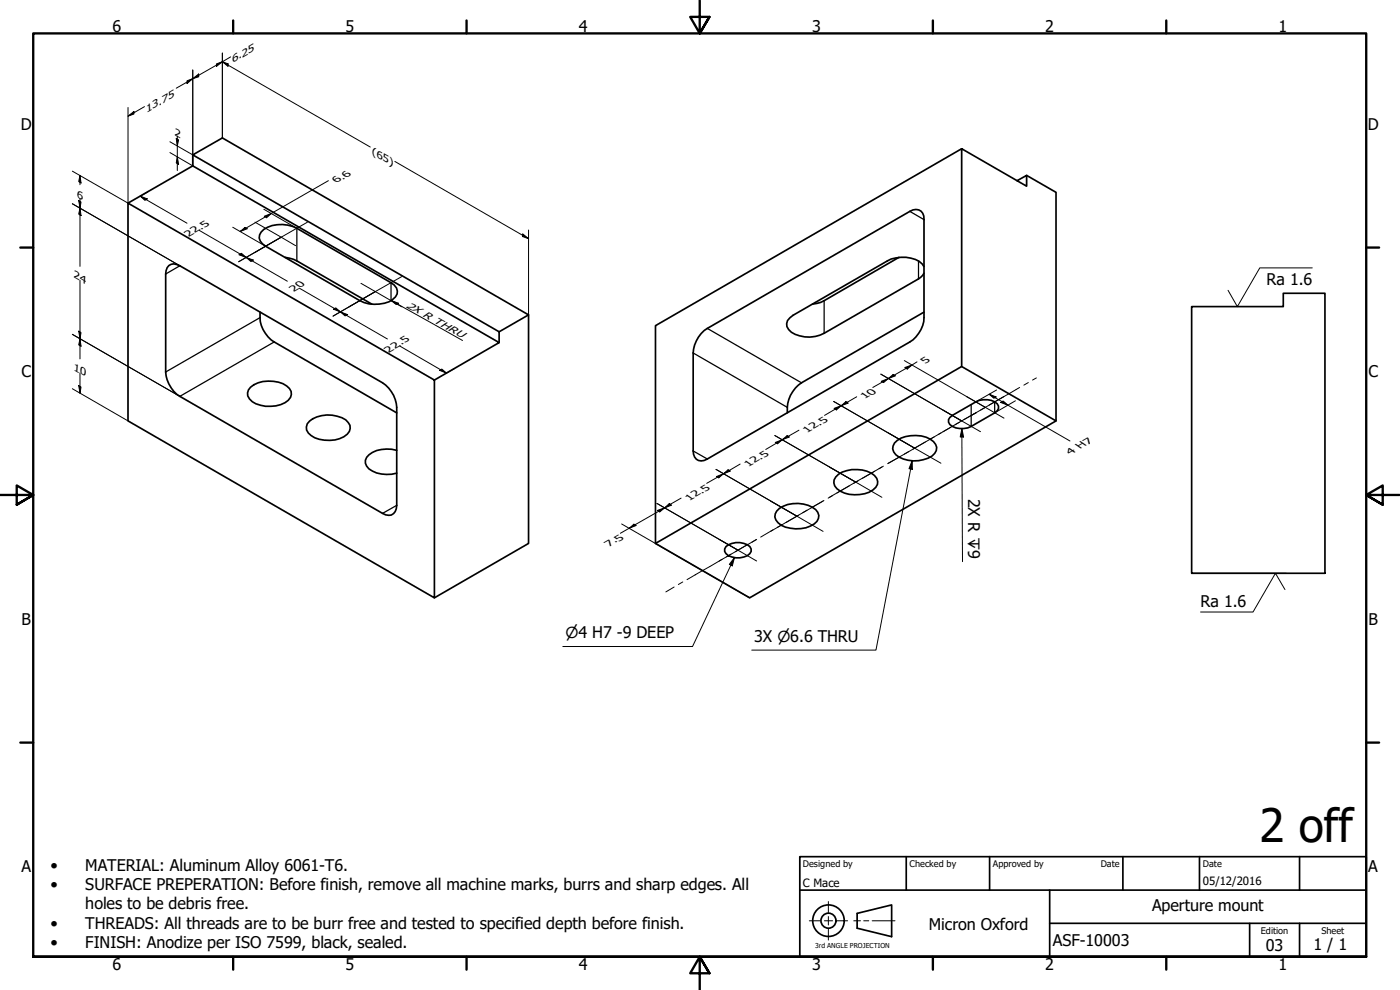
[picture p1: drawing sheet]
<svg xmlns="http://www.w3.org/2000/svg" width="420mm" height="297mm" viewBox="0 0 420 297" stroke-linecap="round" stroke-linejoin="round" font-family="sans-serif">
<!-- layer: Visible (ISO) -->
<g fill="none" stroke="#000" stroke-width=".51">
<path d="M57.8 46.5v3.3l92 53-19.4 11.2M57.8 49.8l-19.4 11.1M288.6 44.6l-91.9 53.1v65.4l91.9-53.1v-65.4l19.5 11.3v-3.3l-2.9 1.6M308.1 52.6l8.8 5.1v68.6l-91.9 53.1-28.3-16.3M38.4 60.9l92 53.1v65.4l-92-53.1zM50.7 79.7a2.78 2.78 0 0 1 3.3 0l60.8 35.2a9.7 9.7 0 0 1 4.3 7.3v29.4a2.6 2.6 0 0 1-1.3 2.7 2.6 2.6 0 0 1-3-.3l-60.8-35.1a9.4 9.4 0 0 1-4.3-7.3v-29.4l.5-1.9zM78.4 69.6a9.4 9.4 0 0 1 10.7-1.1l28.2 16.3a2.75 2.75 0 0 1 1.9 2.4 2.75 2.75 0 0 1-1.3 2.6 10.1 10.1 0 0 1-9.9 .4l-28.2-16.3a2.86 2.86 0 0 1-1.4-4.3zM85.5 77.2l2.5 .6 1.1 .5 22.5 12.9M269.8 77.2l-22.5 13-1 .5-2.5 .5M277.3 80a7.2 7.2 0 0 0-6.9-2.8l-2.9 .5-1.2 .6-28.3 16.3a2.79 2.79 0 0 0-1.3 4.3 9.3 9.3 0 0 0 10.6 1.1l28.4-16.3 1.2-1.1 .4-.6M78 93.6a9.3 9.3 0 0 0 4.3 9l36.8 21.3M149.8 99.6l8.8-5.1-91.9-53.1-8.9 5.1 92 53.1v3.2"/>
<path d="M158.6 94.5v68.6l-28.2 16.3M211.3 99.2l61.7-35.8a2.6 2.6 0 0 1 3.1-.3 2.6 2.6 0 0 1 1.2 2.8v29.4a9 9 0 0 1-4.3 7.3l-60.7 35.1a2.6 2.6 0 0 1-3 .3 2.6 2.6 0 0 1-1.3-2.7v-29.4a9.9 9.9 0 0 1 3.3-6.7zM277.3 93.6l-36.8 21.3a9.6 9.6 0 0 0-4.2 9M357.6 92h27.5v-4h12.5v84h-40zM75.2 116.2a9.7 9.7 0 0 1 10.8-.4 2.75 2.75 0 0 1 1.4 2.7 2.75 2.75 0 0 1-1.9 2.3 9.3 9.3 0 0 1-10.6-1.1 2.47 2.47 0 0 1 .3-3.5zM288.6 110l28.3 16.3M92.9 126.4a9.7 9.7 0 0 1 10.9-.4 2.83 2.83 0 0 1 1.3 2.7 2.83 2.83 0 0 1-1.9 2.3 10.2 10.2 0 0 1-9.9-.3 2.58 2.58 0 0 1-.4-4.3zM119.1 135.1a9 9 0 0 0-9.1 2.1 2.77 2.77 0 0 0 1.8 4.1 10.1 10.1 0 0 0 7.3 .7M268.5 132.9a9.1 9.1 0 0 1 9.4-1.7 4.4 4.4 0 0 1 3.2 3 3.5 3.5 0 0 1-2.5 3.3 9.8 9.8 0 0 1-9.7-1.1 2.49 2.49 0 0 1-.4-3.5zM285.1 125.3l.7-.7 7.1-4a6 6 0 0 1 6.4 .5l.4 .7v.8l-.4 .6-.8 .7-7 4a6 6 0 0 1-6.4-.5l-.4-.7v-.8zM233.9 152.5a9.7 9.7 0 0 1 10.9 .4 2.59 2.59 0 0 1-.5 4.3 9.7 9.7 0 0 1-10.8-.4 2.58 2.58 0 0 1 .4-4.3zM250.8 143.1a9.2 9.2 0 0 1 11.6-.4 2.59 2.59 0 0 1-.4 4.3 9.7 9.7 0 0 1-10.9-.4 2.47 2.47 0 0 1-.3-3.5z"/>
<path d="M217.9 164a5.8 5.8 0 0 1 7.1 0l.4 .7a2.29 2.29 0 0 1-2.1 2.4 4.9 4.9 0 0 1-5.8-1.6v-.8z"/>
</g>
<!-- layer: Visible Narrow (ISO) -->
<g fill="none" stroke="#000" stroke-width=".38">
<path d="M54 79.7l-4.3 2.5M89.1 68.5v9.8M273 63.4l4.3 2.5M275.7 78.3v5.4M78 95.3l-28.3 16.3M117.3 84.8v5.4M212.3 98.5l28.2 16.4M247.3 90.2v9.8M82.3 102.6l-28.3 16.3M208 105.9l28.3 16.3M208 135.3l4.3 2.4M291.5 121.4v6.5"/>
<path d="M298.5 120.6v3.3M119.1 151.6l-4.3 2.4"/>
</g>
<!-- layer: Border (ISO) -->
<g fill="none" stroke="#000" stroke-width=".7">
<path d="M70 6.1v3.9M140 6.1v3.9M210 0v10l-2.9-4.9h5.8l-2.9 4.9 2.9-4.9M280 6.1v3.9M350 6.1v3.9M6.1 74.3h3.9M410 74.3h3.9M0 148.5h10l-5-2.8v5.7l5-2.9-5 2.9M420 148.5h-10l5-2.8v5.7l-5-2.9 5 2.9M6.1 222.8h3.9M410 222.8h3.9M10 287.1v-277.1h400v277.1h-400h400"/>
<path d="M70 287.1v3.8M140 287.1v3.8M212.9 292l-2.9-4.9 2.9 4.9h-5.8l2.9-4.9v9.9M280 287.1v3.8M350 287.1v3.8"/>
</g>
<!-- layer: Sketch Geometry (ANSI) -->
<path d="M242.9 276.3h3.2M247.4 276.3h2.5M248.6 270.5v3.3M248.6 275v2.5M248.6 278.8v3.3M251.1 276.3h3.3M256.2 276.3h2.1M259.2 276.3h1.5M261.7 276.3h6.9" fill="none" stroke="#000" stroke-width=".3"/>
<g fill="none" stroke="#000" stroke-width=".51">
<path d="M257.2 274.1l10.4-2.6v9.5l-10.4-2.5z"/>
<circle cx="248.6" cy="276.2" r="4.7"/>
<circle cx="248.6" cy="276.2" r="2.25"/>
</g>
<!-- layer: Title (ISO) -->
<path d="M240 257h170v30.1h-170zM272 257v10.1M297 257v10.1M337 257v10.1M360 257v10.1M390 257v10.1M240 267.1h170M315 277h95M315 267.1v20M375 277v10.1M390 277v10.1" fill="none" stroke="#000" stroke-width=".51"/>
<!-- layer: Dimension (ISO) -->
<g fill="none" stroke="#000" stroke-width=".3">
<path d="M65 19.2l1.7-.7-1.7 1.4zM66.7 18.5l1.8 .7v.7zM66.7 18.5l-13.8 8M66.7 15.9v25.5M66.7 18.5l44.4 25.6M69.2 17.1l-2.5 1.4M38.4 34.8l1.8-1.3v.7zM38.4 32.2v28.7l-16.7-9.5M43.4 32l-5 2.8M56.1 24.2l1.7-.6-1.7 1.5zM57.8 23.6l1.8-1.4v.8zM57.8 21v28.8l-6.8-4"/>
<path d="M24 52.6l.3 2.3-.7-.4zM24 52.6v2.8M24 59.6v20.3M42.1 58.9l2.1 .8-.7 .4zM42.1 58.9l14 8.1M44.3 57.6l-2.4 1.4M51 42.5l6.8 4M52.9 41.6l.7 .4-.4 1.8zM53.2 47l.4 2.3-.7-.4zM53.2 40.8v10.4M98.6 54.2l-26.5 15.3M118.5 48.4l40.1 23.2"/>
<path d="M21.7 61.1l32.3 18.6M23.6 60.2l.7 .4-.3 1.8zM24 62.4l.3 2.3-.7-.5zM59.8 69.1l26.4 15.3M69.8 68.2l10 5.7M71.8 76.4l.7-.4 1.4 1.3zM72.1 69.5l1.4-1.3 .7 .4zM73.9 77.3l2.1 .7-.7 .5zM79.2 62.8l9.9 5.7M79.3 64.9l2.1-.8-1.4 1.2zM84.4 71.2l-12.8 7.3M156.8 70.2l1.8 1.4-1.8-.6z"/>
<path d="M158.6 69v25.5M23.6 99.4l.7 .4-.3 1.8zM24 84.1v23.6M89.9 86.5l26.4 15.2M100.1 92.8l.7-.4 1.4 1.2zM102.2 93.6l2.1 .8-.7 .4zM112.6 87.5l-12.7 7.4M117.4 90.2l2.2 .8-.7 .4zM117.4 90.2l21.4 12M21.7 100.3l32.3 18.6M21.7 116.6l16.7 9.7M23.6 115.7l.7 .4-.3 1.9z"/>
<path d="M24 101.6l.3 2.3-.7-.4zM24 111.9v6.1M120 103.8l14 8.1M131.9 111.1l.7-.4 1.4 1.2zM136.3 110.7l-2.5 1.4M257.1 119l-9.6 5.6M264.4 112.3l24.2 14M264.5 114.4l2.1-.8-1.4 1.2zM266.6 113.6l1.4-1.2 .7 .4zM271.4 108.2l24.3 14M271.5 110.3l2.2-.8-1.4 1.2zM275.2 108.6l-13.3 7.7"/>
<path d="M296.9 118.3l2.1 .8-.7 .4zM296.9 118.3l24.2 14M299.1 117l-6.2 3.6M222.1 139.2l-10 5.8M232.5 130.7l24.3 13.9M232.7 132.8l2.1-.9-1.4 1.2zM234.8 131.9l1.4-1.2 .7 .4zM239.8 129.1l-10 5.8M250.2 120.4l24.3 14.1M250.3 122.5l2.2-.8-1.5 1.3zM252.5 121.7l1.4-1.2 .7 .5zM288.7 128.6l.5 2.5h-1z"/>
<path d="M288.7 128.6l.2 39.9M300.4 120.8l.7-.5 1.4 1.3zM304.7 120.3l-6.2 3.6M186.6 157.2l38.4 22.2M188.8 158.5l1.4-1.2 .7 .4zM197.2 151.1l24.3 14M197.3 153.1l2.2-.7-1.5 1.2zM199.5 152.4l1.4-1.3 .6 .5zM204.4 149.5l-18.2 10.5M214.9 140.8l24.2 14.1M215 143l2.1-.8-1.4 1.2zM217.1 142.2l1.4-1.2 .7 .3z"/>
</g>
<g fill="#000">
<path d="M65 19.2l1.7-.7-1.7 1.4z" fill-rule="evenodd"/>
<path d="M66.7 18.5l1.8 .7v.7z" fill-rule="evenodd"/>
<path d="M38.4 34.8l1.8-1.3v.7z" fill-rule="evenodd"/>
<path d="M56.1 24.2l1.7-.6-1.7 1.5z" fill-rule="evenodd"/>
<path d="M57.8 23.6l1.8-1.4v.8z" fill-rule="evenodd"/>
<path d="M24 52.6l.3 2.3-.7-.4z" fill-rule="evenodd"/>
<path d="M42.1 58.9l2.1 .8-.7 .4z" fill-rule="evenodd"/>
<path d="M52.9 41.6l.7 .4-.4 1.8z" fill-rule="evenodd"/>
<path d="M53.2 47l.4 2.3-.7-.4z" fill-rule="evenodd"/>
<path d="M23.6 60.2l.7 .4-.3 1.8z" fill-rule="evenodd"/>
<path d="M24 62.4l.3 2.3-.7-.5z" fill-rule="evenodd"/>
<path d="M71.8 76.4l.7-.4 1.4 1.3z" fill-rule="evenodd"/>
<path d="M72.1 69.5l1.4-1.3 .7 .4z" fill-rule="evenodd"/>
<path d="M73.9 77.3l2.1 .7-.7 .5z" fill-rule="evenodd"/>
<path d="M79.3 64.9l2.1-.8-1.4 1.2z" fill-rule="evenodd"/>
<path d="M156.8 70.2l1.8 1.4-1.8-.6z" fill-rule="evenodd"/>
<path d="M23.6 99.4l.7 .4-.3 1.8z" fill-rule="evenodd"/>
<path d="M100.1 92.8l.7-.4 1.4 1.2z" fill-rule="evenodd"/>
<path d="M102.2 93.6l2.1 .8-.7 .4z" fill-rule="evenodd"/>
<path d="M117.4 90.2l2.2 .8-.7 .4z" fill-rule="evenodd"/>
<path d="M23.6 115.7l.7 .4-.3 1.9z" fill-rule="evenodd"/>
<path d="M24 101.6l.3 2.3-.7-.4z" fill-rule="evenodd"/>
<path d="M131.9 111.1l.7-.4 1.4 1.2z" fill-rule="evenodd"/>
<path d="M264.5 114.4l2.1-.8-1.4 1.2z" fill-rule="evenodd"/>
<path d="M266.6 113.6l1.4-1.2 .7 .4z" fill-rule="evenodd"/>
<path d="M271.5 110.3l2.2-.8-1.4 1.2z" fill-rule="evenodd"/>
<path d="M296.9 118.3l2.1 .8-.7 .4z" fill-rule="evenodd"/>
<path d="M232.7 132.8l2.1-.9-1.4 1.2z" fill-rule="evenodd"/>
<path d="M234.8 131.9l1.4-1.2 .7 .4z" fill-rule="evenodd"/>
<path d="M250.3 122.5l2.2-.8-1.5 1.3z" fill-rule="evenodd"/>
<path d="M252.5 121.7l1.4-1.2 .7 .5z" fill-rule="evenodd"/>
<path d="M288.7 128.6l.5 2.5h-1z" fill-rule="evenodd"/>
<path d="M300.4 120.8l.7-.5 1.4 1.3z" fill-rule="evenodd"/>
<path d="M188.8 158.5l1.4-1.2 .7 .4z" fill-rule="evenodd"/>
<path d="M197.3 153.1l2.2-.7-1.5 1.2z" fill-rule="evenodd"/>
<path d="M199.5 152.4l1.4-1.3 .6 .5z" fill-rule="evenodd"/>
<path d="M215 143l2.1-.8-1.4 1.2z" fill-rule="evenodd"/>
<path d="M217.1 142.2l1.4-1.2 .7 .3z" fill-rule="evenodd"/>
</g>
<!-- layer: Center Mark (ISO) -->
<g fill="none" stroke="#000" stroke-width=".3">
<path d="M76.5 66.7l12.2 7M92.3 66.7l-15.8 9M108.3 85l12.3 7.1M120.6 83l-15.8 9.1M290.1 119l11.2 6.5M301.3 119l-9.9 5.7M266.6 129.9l15.8 9.1M282.4 129.9l-15.8 9.1M283 123l11.3 6.5M293 123.8l-10 5.7M231.3 150.4l15.7 9M247 150.4l-15.7 9"/>
<path d="M248.9 140.1l15.8 9.1M264.7 140.1l-15.8 9.1M215.8 161.8l11.3 6.5M227.1 161.8l-11.3 6.5"/>
</g>
<!-- layer: Centerline (ISO) -->
<g fill="none" stroke="#000" stroke-width=".3">
<path d="M306 116.3l-9.1 5.2M308.6 114.8l-1.3 .8M311 113.4l-1.1 .6M265.1 139.9l-1.3 .7M270.1 137l-3.7 2.1M272.7 135.5l-1.3 .8M277.7 132.6l-3.7 2.1M280.4 131.1l-1.4 .7M285.4 128.2l-3.8 2.2M288 126.7l-1.4 .7M293 123.8l-3.8 2.1M295.6 122.3l-1.3 .7"/>
<path d="M232 159l-3.7 2.1M234.6 157.5l-1.3 .7M239.6 154.6l-3.7 2.2M242.2 153.1l-1.3 .7M247.3 150.2l-3.8 2.1M249.9 148.7l-1.4 .8M254.9 145.8l-3.8 2.1M257.5 144.3l-1.3 .7M262.5 141.4l-3.7 2.2M202.3 176.1l-2.5 1.5M204.9 174.6l-1.3 .8M208.8 172.4l-2.6 1.5"/>
<path d="M216.7 167.8l-8 4.7M219.3 166.3l-1.2 .8M224.3 163.4l-3.6 2.1M226.9 161.9l-1.2 .8"/>
</g>
<!-- layer: Symbol (ISO) -->
<path d="M393.8 80.4h-15.7l-6.8 11.6-2.7-4.9M273.7 138.2l.1 2.6-1-.2zM273.7 138.2l-10.8 56.9h-37.3M220.4 167.3l-.6 2.5-.9-.5zM220.4 167.3l-12.6 26.7h-38.9M357.6 172h28.4M385.6 176.9l-2.8-4.9-6.8 11.6h-15.7" fill="none" stroke="#000" stroke-width=".3"/>
<g fill="#000">
<path d="M273.7 138.2l.1 2.6-1-.2z" fill-rule="evenodd"/>
<path d="M220.4 167.3l-.6 2.5-.9-.5z" fill-rule="evenodd"/>
</g>
<text font-size="13.8" x="378" y="252.7">2 off</text>
<g font-size="4.8">
<text x="33.7" y="9.6">6</text>
<text x="103.7" y="9.6">5</text>
<text x="173.7" y="9.6">4</text>
<text x="243.7" y="9.6">3</text>
<text x="313.7" y="9.6">2</text>
<text x="383.7" y="9.6">1</text>
<text x="6.2" y="38.9">D</text>
<text x="410.5" y="38.9">D</text>
<text x="380.1" y="85.5">Ra 1.6</text>
<text x="6.4" y="113.1">C</text>
<text x="410.7" y="113.1">C</text>
<text x="290.5" y="149.6" transform="rotate(90 290.5 149.6)">2X R ↧9</text>
<text x="360.3" y="182">Ra 1.6</text>
<text x="6.4" y="187.4">B</text>
<text x="410.7" y="187.4">B</text>
<text x="226.4" y="192.6">3X ⌀6.6 THRU</text>
<text x="6.4" y="261.7">A</text>
<text x="15.1" y="261.4">•</text>
<text x="25.6" y="261.4">MATERIAL: Aluminum Alloy 6061-T6.</text>
<text x="410.7" y="261.7">A</text>
<text x="15.1" y="267.1">•</text>
<text x="25.6" y="267.1">SURFACE PREPERATION: Before finish, remove all machine marks, burrs and sharp edges. All</text>
<text x="25.6" y="272.8">holes to be debris free.</text>
<text x="345.8" y="273.3">Aperture mount</text>
<text x="15.1" y="278.6">•</text>
<text x="25.6" y="278.6">THREADS: All threads are to be burr free and tested to specified depth before finish.</text>
<text x="278.8" y="279">Micron Oxford</text>
<text x="15.1" y="284.4">•</text>
<text x="25.6" y="284.4">FINISH: Anodize per ISO 7599, black, sealed.</text>
<text x="316" y="283.8">ASF-10003</text>
<text x="379.9" y="285.3">03</text>
<text x="394.2" y="285">1 / 1</text>
<text x="33.7" y="290.9">6</text>
<text x="103.7" y="290.9">5</text>
<text x="173.7" y="290.9">4</text>
<text x="243.7" y="290.9">3</text>
<text x="313.7" y="290.9">2</text>
<text x="383.7" y="290.9">1</text>
</g>
<text font-size="4.6" x="169.7" y="191.6">⌀4 H7 -9 DEEP</text>
<g font-size="3.4">
<text x="241" y="266">C Mace</text>
<text x="361" y="265.5">05/12/2016</text>
</g>
<g font-size="3">
<text x="69.8" y="18.9" transform="rotate(-30 69.8 18.9)">6.25</text>
<text x="43.9" y="33.8" transform="rotate(-30 43.9 33.8)">13.7</text>
<text x="50.5" y="30" transform="rotate(-30 50.5 30)">5</text>
<text x="52.3" y="40.4" transform="rotate(30 52.3 40.4)">2</text>
<text x="111.6" y="46.3" transform="rotate(30 111.6 46.3)">(65)</text>
<text x="23.1" y="59.2" transform="rotate(30 23.1 59.2)">6</text>
<text x="101" y="55" transform="rotate(-30 101 55)">6.6</text>
<text x="56.6" y="71" transform="rotate(-30 56.6 71)">22.5</text>
<text x="22.1" y="83.2" transform="rotate(30 22.1 83.2)">2</text>
<text x="24" y="84.3" transform="rotate(30 24 84.3)">4</text>
<text x="88.1" y="87.6" transform="rotate(-30 88.1 87.6)">20</text>
<text x="121.7" y="92.1" transform="rotate(29 121.7 92.1)">2 X R T H R U</text>
<text x="116.7" y="105.8" transform="rotate(-30 116.7 105.8)">22 .5</text>
<text x="22.1" y="110.9" transform="rotate(30 22.1 110.9)">10</text>
<text x="277.6" y="109.3" transform="rotate(-30 277.6 109.3)">5</text>
<text x="259.6" y="119.8" transform="rotate(-30 259.6 119.8)">10</text>
<text x="242.3" y="129.8" transform="rotate(-30 242.3 129.8)">12.5</text>
<text x="321.2" y="136.4" transform="rotate(-30 321.2 136.4)">4 H 7</text>
<text x="224.6" y="140.1" transform="rotate(-30 224.6 140.1)">12.5</text>
<text x="206.9" y="150.2" transform="rotate(-30 206.9 150.2)">12.5</text>
<text x="182.8" y="164.1" transform="rotate(-30 182.8 164.1)">7.5</text>
</g>
<g font-size="2.7">
<text x="241" y="260.1">Designed by</text>
<text x="273" y="260.1">Checked by</text>
<text x="298" y="260.1">Approved by</text>
<text x="330.3" y="260">Date</text>
<text x="361" y="260">Date</text>
<text x="378.4" y="280.1">Edition</text>
<text x="396.6" y="280.1">Sheet</text>
</g>
<text font-size="2" x="244.6" y="284.5">3rd ANGLE PROJECTION</text>
</svg>
